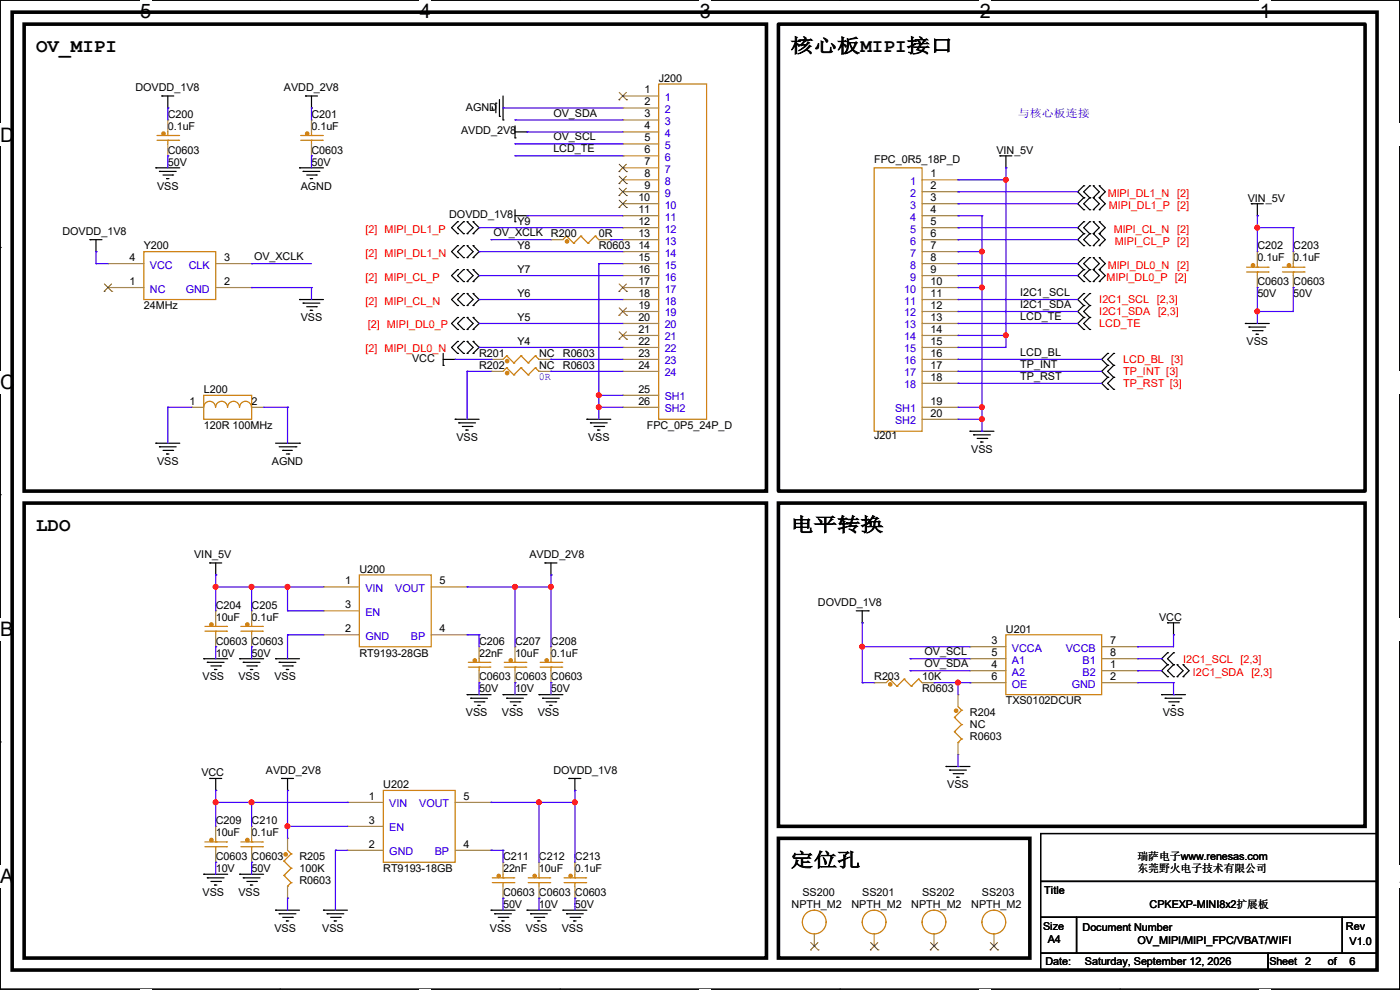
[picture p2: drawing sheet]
<svg xmlns="http://www.w3.org/2000/svg" width="297mm" height="210mm" viewBox="0 0 297 210" stroke-linecap="round" stroke-linejoin="round" font-family="sans-serif">
<path d="M0 0h297v209.8h-297z" fill="none" stroke="#000" stroke-width=".25"/>
<g fill="#fff">
<path d="M29.7 0h2.4v4.8h-2.4z"/>
<path d="M29.7 209.8h2.4v.2h-2.4z"/>
</g>
<path d="M59.4 0h.1M59.4 209.8h.1" fill="none" stroke="#000" stroke-width=".25"/>
<g fill="#fff">
<path d="M89.1 0h2.3v4.8h-2.3z"/>
<path d="M89.1 209.8h2.3v.2h-2.3z"/>
</g>
<path d="M118.8 0h.1M118.8 209.8h.1" fill="none" stroke="#000" stroke-width=".25"/>
<g fill="#fff">
<path d="M148.5 0h2.3v4.8h-2.3z"/>
<path d="M148.5 209.8h2.3v.2h-2.3z"/>
</g>
<path d="M178.2 0h.1M178.2 209.8h.1" fill="none" stroke="#000" stroke-width=".25"/>
<g fill="#fff">
<path d="M207.9 0h2.3v4.8h-2.3z"/>
<path d="M207.9 209.8h2.3v.2h-2.3z"/>
</g>
<path d="M237.6 0h.1M237.6 209.8h.1" fill="none" stroke="#000" stroke-width=".25"/>
<g fill="#fff">
<path d="M267.3 0h2.3v4.8h-2.3z"/>
<path d="M267.3 209.8h2.3v.2h-2.3z"/>
<path d="M0 26.2h3.1v4.8h-3.1z"/>
<path d="M297 26.2v4.8z"/>
<path d="M0 78.7h3.1v4.7h-3.1z"/>
<path d="M297 78.7v4.7z"/>
</g>
<path d="M0 52.5h.1M297 52.5h.1" fill="none" stroke="#000" stroke-width=".25"/>
<g fill="#fff">
<path d="M0 131.1h2.9v4.8h-2.9z"/>
<path d="M297 131.1v4.8z"/>
</g>
<path d="M0 104.9h.1M297 104.9h.1" fill="none" stroke="#000" stroke-width=".25"/>
<g fill="#fff">
<path d="M0 183.6h2.9v4.7h-2.9z"/>
<path d="M296.9 183.6h.1v4.7h-.1z"/>
</g>
<g fill="none" stroke="#000" stroke-width=".25">
<path d="M33.1 35.6h.1M33.1 35.6h5M33.8 36.4h.1M33.8 36.4h3.6M34.3 20.4h.1M34.3 20.4h2.6M34.6 37.1h2M35.3 37.9h.1M35.3 37.9h.6M35.6 22.9h.1M35.6 20.4v2.5M36.6 37.1h.1"/>
<path d="M63.5 35.6h.1M63.5 35.6h5.1M64.3 36.4h.1M64.3 36.4h3.6M64.8 20.4h.1M64.8 20.4h2.6M65.1 37.1h2M65.8 37.9h.1M65.8 37.9h.5M66.1 22.9h.1M66.1 20.4v2.5M67.1 37.1h.1"/>
<path d="M104.4 23.2h.1M104.4 22.6v.6M105.2 21.9h.1M105.2 21.9v2M106 24.7h.1M106 21.1v3.6M106.7 25.4h.1M106.7 20.4v5M109.3 29.3h.1M109.3 28h2.5M109.3 26.7v2.6M111.8 28h.1"/>
<path d="M212.1 33.1h.1M212.1 33.1h2.6M213.4 35.6h.1M213.4 33.1v2.5M229.9 39.4h.1M229.9 39.4l-1.3 1.3 1.3 1.3M231.2 39.4h.1M231.2 39.4l-1.3 1.3 1.3 1.3M231.9 39.4h.1M231.9 39.4l1.3 1.3-1.3 1.3M233.2 39.4h.1M233.2 39.4l1.3 1.3-1.3 1.3"/>
<path d="M19.1 50.8h.1M19.1 50.8h2.5M20.4 53.4h.1M20.4 50.8v2.6M97.1 52.1h.1M97.1 54.7h.1M97.1 47h.1M97.1 49.6h.1M97.1 57.2h.1M97.1 59.7h.1M97.1 52.1l-1.3 1.3 1.3 1.3M97.1 47l-1.3 1.3 1.3 1.3"/>
<path d="M97.1 57.2l-1.3 1.3 1.3 1.2M98.3 54.7h.1M98.3 52.1h.1M98.3 49.6h.1M98.3 47h.1M98.3 59.7h.1M98.3 57.2h.1M98.3 52.1l-1.2 1.3 1.2 1.3M98.3 47l-1.2 1.3 1.2 1.3M98.3 57.2l-1.2 1.3 1.2 1.2M99.1 54.7h.1M99.1 52.1h.1"/>
<path d="M99.1 49.6h.1M99.1 47h.1M99.1 59.7h.1M99.1 57.2h.1M99.1 52.1l1.3 1.3-1.3 1.3M99.1 47l1.3 1.3-1.3 1.3M99.1 57.2l1.3 1.3-1.3 1.2M100.4 52.1h.1M100.4 54.7h.1M100.4 47h.1M100.4 49.6h.1M100.4 57.2h.1"/>
<path d="M100.4 59.7h.1M100.4 52.1l1.2 1.3-1.2 1.3M100.4 47l1.2 1.3-1.2 1.3M100.4 57.2l1.2 1.3-1.2 1.2M109.3 47h.1M109.3 44.5v2.5M109.3 45.8h2.5M111.8 45.8h.1M229.9 42h.1M229.9 44.5h.1M229.9 47h.1M229.9 49.6h.1"/>
<path d="M229.9 52.1h.1M229.9 54.7h.1M229.9 57.2h.1M229.9 59.7h.1M229.9 42l-1.3 1.2 1.3 1.3M229.9 47l-1.3 1.3 1.3 1.3M229.9 49.6l-1.3 1.2 1.3 1.3M229.9 54.7l-1.3 1.2 1.3 1.3M229.9 57.2l-1.3 1.3 1.3 1.2M231.2 42h.1M231.2 44.5h.1M231.2 49.6h.1"/>
<path d="M231.2 47h.1M231.2 52.1h.1M231.2 57.2h.1M231.2 54.7h.1M231.2 59.7h.1M231.2 42l-1.3 1.2 1.3 1.3M231.2 47l-1.3 1.3 1.3 1.3M231.2 49.6l-1.3 1.2 1.3 1.3M231.2 54.7l-1.3 1.2 1.3 1.3M231.2 57.2l-1.3 1.3 1.3 1.2M231.9 42h.1M231.9 44.5h.1"/>
<path d="M231.9 49.6h.1M231.9 47h.1M231.9 52.1h.1M231.9 57.2h.1M231.9 54.7h.1M231.9 59.7h.1M231.9 42l1.3 1.2-1.3 1.3M231.9 47l1.3 1.3-1.3 1.3M231.9 49.6l1.3 1.2-1.3 1.3M231.9 54.7l1.3 1.2-1.3 1.3M231.9 57.2l1.3 1.3-1.3 1.2M233.2 42h.1"/>
<path d="M233.2 44.5h.1M233.2 47h.1M233.2 49.6h.1M233.2 52.1h.1M233.2 54.7h.1M233.2 57.2h.1M233.2 59.7h.1M233.2 42l1.3 1.2-1.3 1.3M233.2 47l1.3 1.3-1.3 1.3M233.2 49.6l1.3 1.2-1.3 1.3M233.2 54.7l1.3 1.2-1.3 1.3M233.2 57.2l1.3 1.3-1.3 1.2"/>
<path d="M265.5 43.2h.1M265.5 43.2h2.5M266.7 45.8h.1M266.7 43.2v2.6M63.5 63.5h.1M63.5 63.5h5.1M64.3 64.3h.1M64.3 64.3h3.6M65.1 65.1h2M65.8 65.8h.1M65.8 65.8h.5M67.1 65.1h.1"/>
<path d="M94 77.5h.1M94 76.2h2.6M94 75v2.5M96.6 76.2h.1M97.1 62.3h.1M97.1 64.8h.1M97.1 72.4h.1M97.1 75h.1M97.1 67.4h.1M97.1 69.9h.1M97.1 62.3l-1.3 1.2 1.3 1.3M97.1 72.4l-1.3 1.3 1.3 1.3"/>
<path d="M97.1 67.4l-1.3 1.2 1.3 1.3M98.3 64.8h.1M98.3 62.3h.1M98.3 75h.1M98.3 72.4h.1M98.3 69.9h.1M98.3 67.4h.1M98.3 62.3l-1.2 1.2 1.2 1.3M98.3 72.4l-1.2 1.3 1.2 1.3M98.3 67.4l-1.2 1.2 1.2 1.3M99.1 64.8h.1M99.1 62.3h.1"/>
<path d="M99.1 75h.1M99.1 72.4h.1M99.1 69.9h.1M99.1 67.4h.1M99.1 62.3l1.3 1.2-1.3 1.3M99.1 72.4l1.3 1.3-1.3 1.3M99.1 67.4l1.3 1.2-1.3 1.3M100.4 62.3h.1M100.4 64.8h.1M100.4 72.4h.1M100.4 75h.1M100.4 67.4h.1"/>
<path d="M100.4 69.9h.1M100.4 62.3l1.2 1.2-1.2 1.3M100.4 72.4l1.2 1.3-1.2 1.3M100.4 67.4l1.2 1.2-1.2 1.3M229.9 62.3h.1M229.9 64.8h.1M229.9 67.4h.1M229.9 69.9h.1M229.9 62.3l-1.3 1.2 1.3 1.3M229.9 64.8l-1.3 1.3 1.3 1.3M229.9 67.4l-1.3 1.2 1.3 1.3M231.2 64.8h.1"/>
<path d="M231.2 62.3h.1M231.2 67.4h.1M231.2 69.9h.1M231.2 62.3l-1.3 1.2 1.3 1.3M231.2 64.8l-1.3 1.3 1.3 1.3M231.2 67.4l-1.3 1.2 1.3 1.3M235 75h.1M235 77.5h.1M235 75l-1.3 1.2 1.3 1.3M235 77.5l-1.3 1.3 1.3 1.3M236.3 77.5h.1M236.3 75h.1"/>
<path d="M236.3 75l-1.3 1.2 1.3 1.3M236.3 77.5l-1.3 1.3 1.3 1.3M264.2 68.6h.1M264.2 68.6h5.1M265 69.4h.1M265 69.4h3.5M265.7 70.1h2.1M266.5 70.9h.1M266.5 70.9h.5M267.8 70.1h.1M33.1 94h.1M33.1 94h5"/>
<path d="M33.8 94.8h.1M33.8 94.8h3.6M34.6 95.5h2M35.3 96.3h.1M35.3 96.3h.6M36.6 95.5h.1M58.5 94h5M59.2 94.8h3.6M60 95.5h.1M60 95.5h2M60.7 96.3h.6M61.3 96.3h.1"/>
<path d="M62.8 94.8h.1M63.5 94h.1M96.6 88.9h.1M96.6 88.9h5M97.3 89.7h.1M97.3 89.7h3.6M98.1 90.5h2M98.8 91.2h.1M98.8 91.2h.6M100.1 90.5h.1M124.5 88.9h.1M124.5 88.9h5.1"/>
<path d="M125.3 89.7h.1M125.3 89.7h3.5M126 90.5h2.1M126.8 91.2h.1M126.8 91.2h.5M128.1 90.5h.1M205.8 91.5h.1M205.8 91.5h5.1M206.5 92.2h.1M206.5 92.2h3.6M207.3 93h2M208.1 93.8h.1"/>
<path d="M208.1 93.8h.5M209.3 93h.1M235 80.1h.1M235 82.6h.1M235 80.1l-1.3 1.2 1.3 1.3M236.3 80.1h.1M236.3 82.6h.1M236.3 80.1l-1.3 1.2 1.3 1.3M44.5 119.4h.1M44.5 119.4h2.5M45.8 119.4v2.6M115.6 119.4h.1"/>
<path d="M115.6 119.4h2.6M116.9 119.4v2.6M43.2 139.7h.1M43.2 139.7h5.1M45.8 122h.1M50.8 139.7h.1M50.8 139.7h5.1M58.5 139.7h.1M58.5 139.7h5M116.9 122h.1M181.7 129.6h2.5M182.9 132.1h.1"/>
<path d="M182.9 129.6v2.5M184.2 129.6h.1M247.7 132.1h.1M247.7 138.5h.1M247.7 132.1h2.5M247.7 138.5l-1.3 1.2 1.3 1.3M249 134.7h.1M249 138.5h.1M249 132.1v2.6M249 138.5l-1.3 1.2 1.3 1.3M0 157.4h.1M44 140.5h.1"/>
<path d="M44 140.5h3.5M44.7 141.3h2.1M45.5 142h.1M45.5 142h.5M46.8 141.3h.1M51.6 140.5h.1M51.6 140.5h3.6M52.4 141.3h2M53.1 142h.1M53.1 142h.5M54.4 141.3h.1M59.2 140.5h.1"/>
<path d="M59.2 140.5h3.6M60 141.3h2M60.7 142h.1M60.7 142h.6M62 141.3h.1M99.1 147.4h.1M99.1 147.4h5.1M99.9 148.1h.1M99.9 148.1h3.5M100.6 148.9h2.1M101.4 149.6h.1M101.4 149.6h.5"/>
<path d="M102.7 148.9h.1M106.7 147.4h.1M106.7 147.4h5.1M107.5 148.1h.1M107.5 148.1h3.5M108.2 148.9h2.1M109 149.6h.1M109 149.6h.5M110.3 148.9h.1M114.3 147.4h.1M114.3 147.4h5.1M115.1 148.1h.1"/>
<path d="M115.1 148.1h3.6M115.9 148.9h2M116.6 149.6h.1M116.6 149.6h.5M117.9 148.9h.1M246.4 147.4h.1M246.4 147.4h5.1M247.2 148.1h.1M247.2 148.1h3.5M247.7 141h.1M247.7 143.6h.1M247.7 141l-1.3 1.3 1.3 1.3"/>
<path d="M247.9 148.9h2.1M248.7 149.6h.1M248.7 149.6h.5M249 141h.1M249 143.6h.1M249 141l-1.3 1.3 1.3 1.3M249.7 143.6h.1M249.7 141h.1M249.7 141l1.3 1.3-1.3 1.3M250 148.9h.1M251 141h.1M251 143.6h.1"/>
<path d="M251 141l1.3 1.3-1.3 1.3M297 157.4h.1M44.5 165.1h.1M44.5 165.1h2.5M45.8 167.7h.1M45.8 165.1v2.6M59.7 165.1h.1M59.7 165.1h2.6M61 167.7h.1M61 165.1v2.6M120.7 165.1h.1M120.7 165.1h2.5"/>
<path d="M122 167.7h.1M122 165.1v2.6M200.7 162.6h.1M200.7 162.6h5.1M201.5 163.4h.1M201.5 163.4h3.5M202.2 164.1h2.1M203 164.9h.1M203 164.9h.5M204.3 164.1h.1M220.8 176.8h71.3v10.2h-71.3zM43.2 185.5h.1"/>
<path d="M43.2 185.5h5.1M44 186.2h.1M44 186.2h3.5M44.7 187h2.1M45.5 187.7h.1M45.5 187.7h.5M46.8 187h.1M50.8 185.5h.1M50.8 185.5h5.1M51.6 186.2h.1M51.6 186.2h3.6M52.4 187h2"/>
<path d="M53.1 187.7h.1M53.1 187.7h.5M54.4 187h.1M58.5 193.1h.1M58.5 193.1h5M59.2 193.8h.1M59.2 193.8h3.6M60 194.6h2M60.7 195.4h.1M60.7 195.4h.6M62 194.6h.1M68.6 193.1h.1"/>
<path d="M68.6 193.1h5.1M69.4 193.8h.1M69.4 193.8h3.5M70.1 194.6h2.1M70.9 195.4h.1M70.9 195.4h.5M72.2 194.6h.1M104.2 193.1h.1M104.2 193.1h5.1M104.9 193.8h.1M104.9 193.8h3.6M105.7 194.6h2"/>
<path d="M106.5 195.4h.1M106.5 195.4h.5M107.7 194.6h.1M111.8 193.1h.1M111.8 193.1h5.1M112.6 193.8h.1M112.6 193.8h3.5M113.3 194.6h2.1M114.1 195.4h.1M114.1 195.4h.5M115.4 194.6h.1M119.4 193.1h.1"/>
<path d="M119.4 193.1h5.1M120.2 193.8h.1M120.2 193.8h3.5M120.9 194.6h2.1M121.7 195.4h.1M121.7 195.4h.5M123 194.6h.1M220.8 187h71.3v7.6h-71.3zM220.8 194.6h7.6v7.6h-7.6zM228.4 194.6h56.4v7.6h-56.4zM284.8 194.6h7.3v7.6h-7.3zM220.8 202.2h48.2v3.6h-48.2z"/>
<path d="M269 202.2h23.1v3.6h-23.1z"/>
</g>
<path d="M2.6 2.6h289.5v203.2h-289.5zM5.1 5.1h157.5v99.1h-157.5zM165.1 5.1h124.5v99.1h-124.5zM5.1 106.7h157.5v96.5h-157.5zM165.1 106.7h124.5v68.6h-124.5zM165.1 177.8h53.4v25.4h-53.4z" fill="none" stroke="#000" stroke-width=".76"/>
<g fill="none" stroke="#cc8006" stroke-width=".25">
<path d="M139.7 17.8h10.2v71.1h-10.2zM33.3 29.8h4.6M33.3 28.7h4.6M35.6 29.8h.1M35.6 28.7h.1M35.6 28v.7M35.6 29.8v.7M37.9 29.8h.1M37.9 28.7h.1M63.8 29.8h4.6M63.8 28.7h4.6M66.1 29.8h.1"/>
<path d="M66.1 28.7h.1M66.1 28v.7M66.1 29.8v.7M68.4 29.8h.1M68.4 28.7h.1M185.5 35.6h10.1v55.9h-10.1zM30.5 53.4h15.3v10.1h-15.3zM120.2 50.1h.1M120.2 50.1l-.8 .7M120.2 50.1l1.5 1.5M121.7 51.6h.1M123.2 50.1h.1"/>
<path d="M123.2 50.1l-1.5 1.5M123.2 50.1l1.6 1.5M124.8 51.6h.1M126.3 50.1h.1M126.3 50.1l-1.5 1.5M126.3 50.1l.7 .7M127 50.8h.1M264.5 57.7h4.5M264.5 56.7h4.5M266.7 57.7h.1M266.7 56.7h.1M266.7 55.9v.8"/>
<path d="M266.7 57.7v.8M269 57.7h.1M269 56.7h.1M272.1 57.7h4.5M272.1 56.7h4.5M274.4 57.7h.1M274.4 56.7h.1M274.4 55.9v.8M274.4 57.7v.8M276.6 57.7h.1M276.6 56.7h.1M107.5 75.5h.1"/>
<path d="M107.5 78h.1M107.5 75.5l-.8 .7M107.5 75.5l1.5 1.5M107.5 78l-.8 .8M107.5 78l1.5 1.5M109 77h.1M109 79.5h.1M110.5 75.5h.1M110.5 78h.1M110.5 75.5l-1.5 1.5M110.5 75.5l1.6 1.5M110.5 78l-1.5 1.5"/>
<path d="M110.5 78l1.6 1.5M112.1 77h.1M112.1 79.5h.1M113.6 75.5h.1M113.6 78h.1M113.6 75.5l-1.5 1.5M113.6 75.5l.7 .7M113.6 78l-1.5 1.5M113.6 78l.7 .8M114.3 76.2h.1M114.3 78.8h.1M43.2 83.9h10.2v5h-10.2z"/>
<path d="M45.7 86.4a1.25 1.25 0 0 0-1.2-1.3 1.25 1.25 0 0 0-1.3 1.3M48.3 86.4a1.25 1.25 0 0 0-1.3-1.3 1.25 1.25 0 0 0-1.2 1.3M50.8 86.4a1.25 1.25 0 0 0-1.2-1.3 1.25 1.25 0 0 0-1.3 1.3M53.3 86.4a1.25 1.25 0 0 0-1.2-1.3 1.25 1.25 0 0 0-1.3 1.3M43.5 133.9h4.5M43.5 132.9h4.5M45.8 133.9h.1M45.8 132.9h.1M45.8 132.1v.8M45.8 133.9v.8M48 133.9h.1M48 132.9h.1"/>
<path d="M51.1 133.9h4.6M51.1 132.9h4.6M53.4 133.9h.1M53.4 132.9h.1M53.4 132.1v.8M53.4 133.9v.8M55.7 133.9h.1M55.7 132.9h.1M76.2 122h15.3v15.2h-15.3zM101.6 139.7v.8M109.3 139.7v.8M116.9 139.7v.8"/>
<path d="M213.4 134.7h20.3v12.7h-20.3zM99.4 141.5h4.5M99.4 140.5h4.5M101.6 141.5h.1M101.6 140.5h.1M101.6 141.5v.8M103.9 141.5h.1M103.9 140.5h.1M107 141.5h4.5M107 140.5h4.5M109.3 141.5h.1M109.3 140.5h.1"/>
<path d="M109.3 141.5v.8M111.5 141.5h.1M111.5 140.5h.1M114.6 141.5h4.6M114.6 140.5h4.6M116.9 141.5h.1M116.9 140.5h.1M116.9 141.5v.8M119.2 141.5h.1M119.2 140.5h.1M188.8 144.1h.1M188.8 144.1l-.8 .7"/>
<path d="M188.8 144.1l1.5 1.5M190.3 145.6h.1M191.8 144.1h.1M191.8 144.1l-1.5 1.5M191.8 144.1l1.5 1.5M193.3 145.6h.1M194.9 144.1h.1M194.9 144.1l-1.6 1.5M194.9 144.1l.7 .7M195.6 144.8h.1M202.5 152.2h.1M202.5 155.2h.1"/>
<path d="M202.5 152.2l1.5 1.5M202.5 155.2l1.5 1.6M203.2 157.5h.1M203.2 149.9l.8 .8M204 150.7h.1M204 153.7h.1M204 156.8h.1M204 150.7l-1.5 1.5M204 153.7l-1.5 1.5M204 156.8l-.8 .7M43.5 179.6h4.5M43.5 178.6h4.5"/>
<path d="M45.8 179.6h.1M45.8 178.6h.1M45.8 177.8v.8M45.8 179.6v.8M48 179.6h.1M48 178.6h.1M51.1 179.6h4.6M51.1 178.6h4.6M53.4 179.6h.1M53.4 178.6h.1M53.4 177.8v.8M53.4 179.6v.8"/>
<path d="M55.7 179.6h.1M55.7 178.6h.1M81.3 167.7h15.3v15.2h-15.3zM60.2 182.7h.1M60.2 185.7h.1M60.2 182.7l1.6 1.5M60.2 185.7l1.6 1.5M61 188h.1M61 180.4l.8 .7M61.8 181.1h.1M61.8 184.2h.1M61.8 187.2h.1"/>
<path d="M61.8 181.1l-1.6 1.6M61.8 184.2l-1.6 1.5M61.8 187.2l-.8 .8M104.4 187.2h4.6M104.4 186.2h4.6M106.7 187.2h.1M106.7 186.2h.1M106.7 185.5v.7M106.7 187.2v.8M109 187.2h.1M109 186.2h.1M112.1 187.2h4.5"/>
<path d="M112.1 186.2h4.5M114.3 187.2h.1M114.3 186.2h.1M114.3 185.5v.7M114.3 187.2v.8M116.6 187.2h.1M116.6 186.2h.1M119.7 187.2h4.5M119.7 186.2h4.5M122 187.2h.1M122 186.2h.1M122 185.5v.7"/>
<path d="M122 187.2v.8M124.2 187.2h.1M124.2 186.2h.1"/>
<circle cx="172.7" cy="195.6" r="2.52"/>
<circle cx="185.4" cy="195.6" r="2.52"/>
<circle cx="198.1" cy="195.6" r="2.52"/>
<circle cx="210.8" cy="195.6" r="2.52"/>
</g>
<g fill="#cc8006" stroke="#cc8006" stroke-width=".25">
<circle cx="65.2" cy="28.3" r=".36"/>
<circle cx="44.9" cy="132.5" r=".36"/>
<circle cx="273.5" cy="56.3" r=".36"/>
<circle cx="121.1" cy="185.8" r=".36"/>
<circle cx="52.5" cy="132.5" r=".36"/>
<circle cx="34.7" cy="28.3" r=".36"/>
<circle cx="120.3" cy="51.2" r=".36"/>
<circle cx="44.9" cy="178.2" r=".36"/>
<circle cx="100.7" cy="140.1" r=".36"/>
<circle cx="52.5" cy="178.2" r=".36"/>
<circle cx="108.4" cy="140.1" r=".36"/>
<circle cx="188.9" cy="145.2" r=".36"/>
<circle cx="202.8" cy="150.8" r=".36"/>
<circle cx="116" cy="140.1" r=".36"/>
<circle cx="107.6" cy="76.6" r=".36"/>
<circle cx="60.6" cy="181.3" r=".36"/>
<circle cx="105.8" cy="185.8" r=".36"/>
<circle cx="107.6" cy="79.1" r=".36"/>
<circle cx="265.8" cy="56.3" r=".36"/>
<circle cx="113.4" cy="185.8" r=".36"/>
</g>
<g fill="none" stroke="#a84" stroke-width=".25">
<path d="M35.6 25.4h.1M35.6 33.1h.1M35.6 25.4v2.6M35.6 30.5v2.6M66.1 25.4h.1M66.1 33.1h.1M66.1 25.4v2.6M66.1 30.5v2.6M132.1 20.4h.1M132.1 22.9h.1M132.1 25.4h.1M132.1 28h.1"/>
<path d="M132.1 30.5h.1M132.1 33.1h.1M132.1 35.6h.1M132.1 38.1h.1M132.1 38.1h7.6M132.1 20.4h7.6M132.1 22.9h7.6M132.1 25.4h7.6M132.1 28h7.6M132.1 30.5h7.6M132.1 33.1h7.6M132.1 35.6h7.6"/>
<path d="M195.6 38.1h7.6M203.2 38.1h.1M22.9 55.9h.1M22.9 55.9h7.6M45.8 55.9h7.6M53.4 55.9h.1M116.9 50.8h.1M116.9 50.8h2.5M127 50.8h2.6M129.6 50.8h.1M132.1 40.7h.1M132.1 43.2h.1"/>
<path d="M132.1 45.8h.1M132.1 48.3h.1M132.1 50.8h.1M132.1 53.4h.1M132.1 55.9h.1M132.1 58.5h.1M132.1 40.7h7.6M132.1 43.2h7.6M132.1 45.8h7.6M132.1 48.3h7.6M132.1 50.8h7.6M132.1 53.4h7.6"/>
<path d="M132.1 55.9h7.6M132.1 58.5h7.6M195.6 40.7h7.6M195.6 43.2h7.6M195.6 45.8h7.6M195.6 48.3h7.6M195.6 50.8h7.6M195.6 53.4h7.6M195.6 55.9h7.6M195.6 58.5h7.6M203.2 40.7h.1M203.2 43.2h.1"/>
<path d="M203.2 45.8h.1M203.2 48.3h.1M203.2 50.8h.1M203.2 53.4h.1M203.2 55.9h.1M203.2 58.5h.1M266.7 53.4h.1M266.7 53.4v2.5M266.7 58.5v2.5M274.4 53.4h.1M274.4 53.4v2.5M274.4 58.5v2.5"/>
<path d="M22.9 61h.1M22.9 61h7.6M45.8 61h7.6M53.4 61h.1M104.2 76.2h.1M104.2 78.8h.1M104.2 76.2h2.5M104.2 78.8h2.5M114.3 76.2h2.6M114.3 78.8h2.6M116.9 76.2h.1M116.9 78.8h.1"/>
<path d="M132.1 61h.1M132.1 63.5h.1M132.1 66.1h.1M132.1 68.6h.1M132.1 71.2h.1M132.1 73.7h.1M132.1 76.2h.1M132.1 78.8h.1M132.1 61h7.6M132.1 63.5h7.6M132.1 66.1h7.6M132.1 68.6h7.6"/>
<path d="M132.1 71.2h7.6M132.1 73.7h7.6M132.1 76.2h7.6M132.1 78.8h7.6M195.6 61h7.6M195.6 63.5h7.6M195.6 66.1h7.6M195.6 68.6h7.6M195.6 71.2h7.6M195.6 73.7h7.6M195.6 76.2h7.6M195.6 78.8h7.6"/>
<path d="M203.2 61h.1M203.2 63.5h.1M203.2 66.1h.1M203.2 68.6h.1M203.2 71.2h.1M203.2 73.7h.1M203.2 76.2h.1M203.2 78.8h.1M266.7 61h.1M274.4 61h.1M40.7 86.4h.1M40.7 86.4h2.5"/>
<path d="M53.4 86.4h2.5M55.9 86.4h.1M132.1 83.9h.1M132.1 86.4h.1M132.1 86.4h7.6M132.1 83.9h7.6M195.6 81.3h7.6M195.6 86.4h7.6M195.6 88.9h7.6M203.2 81.3h.1M203.2 86.4h.1M203.2 88.9h.1"/>
<path d="M45.8 129.6h.1M45.8 137.2h.1M45.8 129.6v2.5M45.8 134.7v2.5M53.4 129.6h.1M53.4 137.2h.1M53.4 129.6v2.5M53.4 134.7v2.5M68.6 124.5h.1M68.6 134.7h.1M68.6 129.6h.1M68.6 124.5h7.6"/>
<path d="M68.6 134.7h7.6M68.6 129.6h7.6M91.5 124.5h7.6M91.5 134.7h7.6M99.1 124.5h.1M99.1 134.7h.1M101.6 137.2h.1M101.6 137.2v2.5M109.3 137.2h.1M109.3 137.2v2.5M116.9 137.2h.1M116.9 137.2v2.5"/>
<path d="M205.8 137.2h.1M205.8 139.7h.1M205.8 137.2h7.6M205.8 139.7h7.6M233.7 137.2h7.6M233.7 139.7h7.6M241.3 137.2h.1M241.3 139.7h.1M101.6 144.8h.1M101.6 142.3v2.5M109.3 144.8h.1M109.3 142.3v2.5"/>
<path d="M116.9 144.8h.1M116.9 142.3v2.5M185.5 144.8h.1M185.5 144.8h2.5M195.6 144.8h2.6M198.2 144.8h.1M203.2 147.4h.1M203.2 147.4v2.5M203.2 157.5v2.6M205.8 142.3h.1M205.8 144.8h.1M205.8 142.3h7.6"/>
<path d="M205.8 144.8h7.6M233.7 142.3h7.6M233.7 144.8h7.6M241.3 142.3h.1M241.3 144.8h.1M45.8 175.3h.1M45.8 175.3v2.5M53.4 175.3h.1M53.4 175.3v2.5M61 177.8h.1M61 177.8v2.6M73.7 170.2h.1"/>
<path d="M73.7 175.3h.1M73.7 170.2h7.6M73.7 175.3h7.6M96.6 170.2h7.6M104.2 170.2h.1M203.2 160.1h.1M45.8 182.9h.1M45.8 180.4v2.5M53.4 182.9h.1M53.4 180.4v2.5M61 190.5h.1M61 188v2.5"/>
<path d="M73.7 180.4h.1M73.7 180.4h7.6M96.6 180.4h7.6M104.2 180.4h.1M106.7 182.9h.1M106.7 190.5h.1M106.7 182.9v2.6M106.7 188v2.5M114.3 182.9h.1M114.3 190.5h.1M114.3 182.9v2.6M114.3 188v2.5"/>
<path d="M122 182.9h.1M122 190.5h.1M122 182.9v2.6M122 188v2.5M172.8 198.2v2.5M185.5 198.2v2.5M198.2 198.2v2.5M210.9 198.2v2.5M172.8 200.7h.1M185.5 200.7h.1M198.2 200.7h.1M210.9 200.7h.1"/>
</g>
<g fill="none" stroke="#804000" stroke-width=".21">
<path d="M131.4 19.6l1.5 1.6M132.9 19.6l-1.6 1.6M131.3 21.2h.1M131.3 36.4h.1M131.3 38.9h.1M131.4 34.8l1.5 1.6M131.4 37.4l1.5 1.5M131.4 39.9l1.5 1.6M132.9 34.8l-1.6 1.6M132.9 37.4l-1.6 1.5M132.9 39.9l-1.6 1.6M132.9 21.2h.1"/>
<path d="M132.9 36.4h.1M132.9 38.9h.1M131.3 41.5h.1M131.3 44h.1M131.4 42.5l1.5 1.5M132.9 42.5l-1.6 1.5M132.9 41.5h.1M132.9 44h.1M22.1 61.8h.1M22.1 60.2l1.6 1.6M23.7 60.2l-1.6 1.6M23.7 61.8h.1"/>
<path d="M131.3 61.8h.1M131.3 66.9h.1M131.3 72h.1M131.4 60.2l1.5 1.6M131.4 65.3l1.5 1.6M131.4 70.4l1.5 1.6M132.9 60.2l-1.6 1.6M132.9 65.3l-1.6 1.6M132.9 70.4l-1.6 1.6M132.9 61.8h.1M132.9 66.9h.1M132.9 72h.1"/>
<path d="M172 199.9l1.6 1.6M173.5 199.9l-1.5 1.6M184.7 199.9l1.6 1.6M186.2 199.9l-1.5 1.6M197.4 199.9l1.6 1.6M198.9 199.9l-1.5 1.6M210.1 199.9l1.6 1.6M211.6 199.9l-1.5 1.6M172 201.5h.1M173.6 201.5h.1M184.7 201.5h.1M186.3 201.5h.1"/>
<path d="M197.4 201.5h.1M199 201.5h.1M210.1 201.5h.1M211.7 201.5h.1"/>
</g>
<g fill="none" stroke="#4200ff" stroke-width=".25">
<path d="M35.6 22.9h.1M35.6 33.1h.1M35.6 22.9v2.5M35.6 33.1v2.5M66.1 22.9h.1M66.1 33.1h.1M66.1 22.9v2.5M66.1 33.1v2.5M106.7 22.9h.1M106.7 22.9h25.4M109.3 30.5h.1M109.3 25.4h.1"/>
<path d="M109.3 33.1h.1M109.3 30.5h22.8M109.3 25.4h22.8M109.3 33.1h22.8M111.8 28h.1M111.8 28h20.3M203.2 38.1h.1M203.2 38.1h10.2M213.4 35.6h.1M213.4 38.1h.1M213.4 35.6v38.1h-10.2M20.4 55.9h.1"/>
<path d="M20.4 53.4h.1M20.4 55.9h2.5M20.4 53.4v2.5M53.4 55.9h.1M53.4 55.9h12.7M101.6 58.5h.1M101.6 53.4h.1M101.6 48.3h.1M101.6 58.5h30.5M101.6 53.4h30.5M101.6 48.3h30.5M104.2 50.8h.1"/>
<path d="M104.2 50.8h12.7M111.8 45.8h.1M111.8 45.8h20.3M127 55.9h.1M127 55.9v33M127 55.9h5.1M129.6 50.8h.1M129.6 50.8h2.5M203.2 40.7h.1M203.2 43.2h.1M203.2 45.8h.1M203.2 48.3h.1"/>
<path d="M203.2 50.8h.1M203.2 53.4h.1M203.2 55.9h.1M203.2 58.5h.1M203.2 50.8h25.4M203.2 58.5h25.4M203.2 53.4h5.1M203.2 48.3h25.4M203.2 55.9h25.4M203.2 45.8h5.1M203.2 40.7h25.4M203.2 43.2h25.4"/>
<path d="M208.3 45.8h.1M208.3 53.4h.1M208.3 45.8v45.7M266.7 45.8h.1M266.7 48.3h.1M266.7 48.3h7.7M266.7 45.8v7.6M274.4 48.3h.1M274.4 48.3v5.1M53.4 61h.1M53.4 61h12.7M66.1 61h.1"/>
<path d="M66.1 61v2.5M96.6 76.2h7.6M99.1 78.8h.1M99.1 78.8h5.1M99.1 78.8v10.1M101.6 73.7h.1M101.6 68.6h.1M101.6 63.5h.1M101.6 73.7h30.5M101.6 68.6h30.5M101.6 63.5h30.5M104.2 76.2h.1"/>
<path d="M116.9 76.2h.1M116.9 78.8h.1M116.9 76.2h15.2M116.9 78.8h15.2M203.2 61h.1M203.2 63.5h.1M203.2 66.1h.1M203.2 68.6h.1M203.2 71.2h.1M203.2 73.7h.1M203.2 76.2h.1M203.2 78.8h.1"/>
<path d="M203.2 68.6h25.4M203.2 63.5h25.4M203.2 76.2h30.5M203.2 61h5.1M203.2 78.8h30.5M203.2 66.1h25.4M203.2 71.2h10.2M213.4 71.2h.1M266.7 61h.1M266.7 66.1h.1M266.7 61v7.6M274.4 61h.1"/>
<path d="M274.4 61v5.1h-7.7M35.6 86.4h.1M35.6 86.4v7.6M35.6 86.4h5.1M55.9 86.4h5.1M61 86.4h.1M61 86.4v7.6M127 86.4h.1M127 83.9h.1M127 83.9h5.1M127 86.4h5.1M203.2 81.3h.1"/>
<path d="M203.2 86.4h5.1M203.2 81.3h30.5M203.2 88.9h5.1M208.3 86.4h.1M208.3 88.9h.1M208.3 91.5h.1M45.8 122h.1M45.8 124.5h.1M45.8 137.2h.1M45.8 122v7.6M45.8 137.2v2.5M45.8 124.5h22.8"/>
<path d="M53.4 124.5h.1M53.4 137.2h.1M53.4 124.5v5.1M53.4 137.2v2.5M61 124.5h.1M61 129.6h.1M61 134.7h.1M61 124.5v5.1M61 134.7v5M61 129.6h7.6M61 134.7h7.6M99.1 124.5h.1"/>
<path d="M99.1 134.7h.1M99.1 124.5h17.8M99.1 134.7h2.5M101.6 134.7h.1M101.6 134.7v2.5M109.3 124.5h.1M109.3 124.5v12.7M116.9 122h.1M116.9 124.5h.1M116.9 122v15.2M182.9 132.1h.1M182.9 137.2h.1"/>
<path d="M182.9 137.2h22.9M182.9 132.1v12.7M193.1 139.7h.1M193.1 139.7h12.7M241.3 137.2h.1M241.3 139.7h5.1M246.4 139.7h.1M249 134.7h.1M249 134.7v2.5h-7.7M101.6 144.8h.1M101.6 144.8v2.6M109.3 144.8h.1"/>
<path d="M109.3 144.8v2.6M116.9 144.8h.1M116.9 144.8v2.6M182.9 144.8h.1M182.9 144.8h2.6M193.1 142.3h.1M193.1 142.3h12.7M198.2 144.8h7.6M203.2 144.8h.1M203.2 144.8v2.6M205.8 144.8h.1M241.3 142.3h.1"/>
<path d="M241.3 144.8h7.7M241.3 142.3h5.1M249 144.8h.1M249 147.4h.1M249 144.8v2.6M45.8 167.7h.1M45.8 170.2h.1M45.8 167.7v7.6M45.8 170.2h27.9M53.4 170.2h.1M53.4 170.2v5.1M61 175.3h.1"/>
<path d="M61 167.7h.1M61 167.7v10.1M61 175.3h12.7M73.7 170.2h.1M104.2 170.2h.1M104.2 170.2h17.8M114.3 170.2h.1M114.3 170.2v12.7M122 167.7h.1M122 170.2h.1M122 167.7v15.2M203.2 162.6h.1"/>
<path d="M203.2 160.1v2.5M45.8 182.9h.1M45.8 182.9v2.6M53.4 182.9h.1M53.4 182.9v2.6M61 190.5h.1M61 190.5v2.6M71.2 180.4h.1M71.2 180.4h2.5M71.2 180.4v12.7M104.2 180.4h.1M104.2 180.4h2.5"/>
<path d="M106.7 180.4h.1M106.7 190.5h.1M106.7 180.4v2.5M106.7 190.5v2.6M114.3 190.5h.1M114.3 190.5v2.6M122 190.5h.1M122 190.5v2.6"/>
</g>
<g fill="#f00" stroke="#f00" stroke-width=".25">
<circle cx="127" cy="86.4" r=".49"/>
<circle cx="127" cy="83.8" r=".49"/>
<circle cx="213.4" cy="71.1" r=".49"/>
<circle cx="213.4" cy="38.1" r=".49"/>
<circle cx="208.3" cy="53.4" r=".49"/>
<circle cx="266.7" cy="48.3" r=".49"/>
<circle cx="208.3" cy="61" r=".49"/>
<circle cx="208.3" cy="86.4" r=".49"/>
<circle cx="266.7" cy="66.1" r=".49"/>
<circle cx="45.7" cy="124.5" r=".49"/>
<circle cx="53.4" cy="124.5" r=".49"/>
<circle cx="61" cy="124.5" r=".49"/>
<circle cx="109.2" cy="124.5" r=".49"/>
<circle cx="116.9" cy="124.5" r=".49"/>
<circle cx="53.4" cy="170.2" r=".49"/>
<circle cx="45.7" cy="170.2" r=".49"/>
<circle cx="114.3" cy="170.2" r=".49"/>
<circle cx="121.9" cy="170.2" r=".49"/>
<circle cx="61" cy="175.3" r=".49"/>
<circle cx="182.9" cy="137.2" r=".49"/>
<circle cx="203.2" cy="144.8" r=".49"/>
<circle cx="208.3" cy="88.9" r=".49"/>
</g>
<g font-size="4.2">
<text x="29.7" y="3.9">5</text>
<text x="89.1" y="3.9">4</text>
<text x="148.5" y="3.9">3</text>
<text x="207.9" y="3.9">2</text>
<text x="267.3" y="3.9">1</text>
<text x="0" y="30.1">D</text>
<text x="0" y="82.5">C</text>
<text x="0" y="135">B</text>
<text x="0" y="187.4">A</text>
<text x="297" y="187.4">A</text>
</g>
<g font-size="4.1">
<text x="7.7" y="11.1">OV_MIPI</text>
<text x="167.7" y="11.1">核心板MIPI接口</text>
<text x="7.7" y="112.7">LDO</text>
<text x="167.7" y="112.7">电平转换</text>
<text x="167.7" y="183.8">定位孔</text>
</g>
<g font-size="2.3">
<text x="139.7" y="17.4">J200</text>
<text x="28.7" y="19.4">DOVDD_1V8</text>
<text x="60.2" y="19.4">AVDD_2V8</text>
<text x="98.8" y="23.5">AGND</text>
<text x="136.7" y="19.8">1</text>
<text x="136.7" y="22.4">2</text>
<text x="35.6" y="25">C200</text>
<text x="35.6" y="27.5">0.1uF</text>
<text x="66.1" y="25">C201</text>
<text x="66.1" y="27.5">0.1uF</text>
<text x="97.8" y="28.5">AVDD_2V8</text>
<text x="117.4" y="29.8">OV_SCL</text>
<text x="117.4" y="24.7">OV_SDA</text>
<text x="136.7" y="24.9">3</text>
<text x="136.7" y="27.4">4</text>
<text x="136.7" y="30">5</text>
<text x="35.6" y="32.6">C0603</text>
<text x="35.6" y="35.1">50V</text>
<text x="66.1" y="32.6">C0603</text>
<text x="66.1" y="35.1">50V</text>
<text x="117.4" y="32.3">LCD_TE</text>
<text x="136.7" y="32.5">6</text>
<text x="136.7" y="35.1">7</text>
<text x="185.5" y="34.6">FPC_0R5_18P_D</text>
<text x="211.4" y="32.6">VIN_5V</text>
<text x="33.3" y="40.2">VSS</text>
<text x="63.8" y="40.2">AGND</text>
<text x="136.7" y="37.6">8</text>
<text x="136.7" y="40.1">9</text>
<text x="197.4" y="37.6">1</text>
<text x="197.4" y="40.1">2</text>
<text x="95.3" y="46.3">DOVDD_1V8</text>
<text x="109.8" y="47.8">Y9</text>
<text x="135.4" y="42.7">10</text>
<text x="135.4" y="45.2">11</text>
<text x="135.4" y="47.8">12</text>
<text x="197.4" y="42.7">3</text>
<text x="197.4" y="45.2">4</text>
<text x="197.4" y="47.8">5</text>
<text x="264.7" y="42.8">VIN_5V</text>
<text x="13.3" y="49.9">DOVDD_1V8</text>
<text x="30.5" y="52.9">Y200</text>
<text x="104.7" y="50.1">OV_XCLK</text>
<text x="109.8" y="52.9">Y8</text>
<text x="116.9" y="50.4">R200</text>
<text x="127" y="50.4">0R</text>
<text x="127" y="52.9">R0603</text>
<text x="135.4" y="50.3">13</text>
<text x="135.4" y="52.8">14</text>
<text x="197.4" y="50.3">6</text>
<text x="197.4" y="52.8">7</text>
<text x="266.7" y="52.9">C202</text>
<text x="274.4" y="52.9">C203</text>
<text x="27.5" y="55.4">4</text>
<text x="47.5" y="55.4">3</text>
<text x="53.9" y="55.2">OV_XCLK</text>
<text x="109.8" y="58">Y7</text>
<text x="135.4" y="55.4">15</text>
<text x="135.4" y="57.9">16</text>
<text x="197.4" y="55.4">8</text>
<text x="197.4" y="57.9">9</text>
<text x="266.7" y="55.5">0.1uF</text>
<text x="274.4" y="55.5">0.1uF</text>
<text x="27.5" y="60.5">1</text>
<text x="30.5" y="65.6">24MHz</text>
<text x="47.5" y="60.5">2</text>
<text x="109.8" y="63">Y6</text>
<text x="135.4" y="60.5">17</text>
<text x="135.4" y="63">18</text>
<text x="135.4" y="65.5">19</text>
<text x="197.4" y="60.5">10</text>
<text x="197.4" y="63">11</text>
<text x="197.4" y="65.5">12</text>
<text x="216.5" y="62.8">I2C1_SCL</text>
<text x="216.5" y="65.4">I2C1_SDA</text>
<text x="266.7" y="60.5">C0603</text>
<text x="266.7" y="63.1">50V</text>
<text x="274.4" y="60.5">C0603</text>
<text x="274.4" y="63.1">50V</text>
<text x="63.8" y="68.2">VSS</text>
<text x="109.8" y="68.1">Y5</text>
<text x="135.4" y="68.1">20</text>
<text x="135.4" y="70.6">21</text>
<text x="197.4" y="68.1">13</text>
<text x="197.4" y="70.6">14</text>
<text x="216.5" y="67.9">LCD_TE</text>
<text x="87.4" y="76.8">VCC</text>
<text x="101.6" y="75.8">R201</text>
<text x="109.8" y="73.2">Y4</text>
<text x="114.3" y="75.8">NC</text>
<text x="119.4" y="75.8">R0603</text>
<text x="135.4" y="73.2">22</text>
<text x="135.4" y="75.7">23</text>
<text x="197.4" y="73.2">15</text>
<text x="197.4" y="75.7">16</text>
<text x="216.5" y="75.5">LCD_BL</text>
<text x="264.5" y="73.2">VSS</text>
<text x="43.2" y="83.4">L200</text>
<text x="101.6" y="78.3">R202</text>
<text x="114.3" y="78.3">NC</text>
<text x="119.4" y="78.3">R0603</text>
<text x="135.4" y="78.2">24</text>
<text x="135.4" y="83.3">25</text>
<text x="197.4" y="78.2">17</text>
<text x="197.4" y="80.8">18</text>
<text x="216.5" y="78.1">TP_INT</text>
<text x="216.5" y="80.6">TP_RST</text>
<text x="40.2" y="85.9">1</text>
<text x="53.4" y="85.9">2</text>
<text x="135.4" y="85.9">26</text>
<text x="197.4" y="85.9">19</text>
<text x="197.4" y="88.4">20</text>
<text x="43.2" y="91">120R 100MHz</text>
<text x="96.8" y="93.6">VSS</text>
<text x="124.8" y="93.6">VSS</text>
<text x="137.2" y="91">FPC_0P5_24P_D</text>
<text x="185.5" y="93">J201</text>
<text x="33.3" y="98.6">VSS</text>
<text x="57.7" y="98.6">AGND</text>
<text x="206" y="96.1">VSS</text>
<text x="41.2" y="118.4">VIN_5V</text>
<text x="112.3" y="118.4">AVDD_2V8</text>
<text x="73.2" y="124">1</text>
<text x="76.2" y="121.5">U200</text>
<text x="93.3" y="124">5</text>
<text x="45.8" y="129.1">C204</text>
<text x="45.8" y="131.7">10uF</text>
<text x="53.4" y="129.1">C205</text>
<text x="53.4" y="131.7">0.1uF</text>
<text x="73.2" y="129">3</text>
<text x="173.5" y="128.6">DOVDD_1V8</text>
<text x="245.9" y="131.7">VCC</text>
<text x="45.8" y="136.7">C0603</text>
<text x="53.4" y="136.7">C0603</text>
<text x="73.2" y="134.1">2</text>
<text x="93.3" y="134.1">4</text>
<text x="101.6" y="136.7">C206</text>
<text x="109.3" y="136.7">C207</text>
<text x="116.9" y="136.7">C208</text>
<text x="210.4" y="136.7">3</text>
<text x="213.4" y="134.2">U201</text>
<text x="235.5" y="136.7">7</text>
<text x="45.8" y="139.3">10V</text>
<text x="53.4" y="139.3">50V</text>
<text x="76.2" y="139.3">RT9193-28GB</text>
<text x="101.6" y="139.3">22nF</text>
<text x="109.3" y="139.3">10uF</text>
<text x="116.9" y="139.3">0.1uF</text>
<text x="196.1" y="139">OV_SCL</text>
<text x="196.1" y="141.6">OV_SDA</text>
<text x="210.4" y="141.7">4</text>
<text x="210.4" y="139.2">5</text>
<text x="235.5" y="141.7">1</text>
<text x="235.5" y="139.2">8</text>
<text x="43" y="144.4">VSS</text>
<text x="50.6" y="144.4">VSS</text>
<text x="58.2" y="144.4">VSS</text>
<text x="101.6" y="144.4">C0603</text>
<text x="101.6" y="146.9">50V</text>
<text x="109.3" y="144.4">C0603</text>
<text x="109.3" y="146.9">10V</text>
<text x="116.9" y="144.4">C0603</text>
<text x="116.9" y="146.9">50V</text>
<text x="185.5" y="144.4">R203</text>
<text x="195.6" y="144.4">10K</text>
<text x="195.6" y="146.9">R0603</text>
<text x="210.4" y="144.3">6</text>
<text x="213.4" y="149.4">TXS0102DCUR</text>
<text x="235.5" y="144.3">2</text>
<text x="98.8" y="152">VSS</text>
<text x="106.5" y="152">VSS</text>
<text x="114.1" y="152">VSS</text>
<text x="205.8" y="152">R204</text>
<text x="205.8" y="154.5">NC</text>
<text x="246.7" y="152">VSS</text>
<text x="205.8" y="157.1">R0603</text>
<text x="42.7" y="164.7">VCC</text>
<text x="56.4" y="164.2">AVDD_2V8</text>
<text x="81.3" y="167.2">U202</text>
<text x="117.4" y="164.2">DOVDD_1V8</text>
<text x="201" y="167.2">VSS</text>
<text x="78.3" y="169.7">1</text>
<text x="98.3" y="169.7">5</text>
<text x="45.8" y="174.8">C209</text>
<text x="45.8" y="177.4">10uF</text>
<text x="53.4" y="174.8">C210</text>
<text x="53.4" y="177.4">0.1uF</text>
<text x="78.3" y="179.8">2</text>
<text x="78.3" y="174.8">3</text>
<text x="98.3" y="179.8">4</text>
<text x="45.8" y="182.5">C0603</text>
<text x="45.8" y="185">10V</text>
<text x="53.4" y="182.5">C0603</text>
<text x="53.4" y="185">50V</text>
<text x="63.5" y="182.5">R205</text>
<text x="63.5" y="185">100K</text>
<text x="81.3" y="185">RT9193-18GB</text>
<text x="106.7" y="182.5">C211</text>
<text x="106.7" y="185">22nF</text>
<text x="114.3" y="182.5">C212</text>
<text x="114.3" y="185">10uF</text>
<text x="122" y="182.5">C213</text>
<text x="122" y="185">0.1uF</text>
<text x="241.3" y="185">东莞野火电子技术有限公司</text>
<text x="241.3" y="182.5">瑞萨电子www.renesas.com</text>
<text x="43" y="190.1">VSS</text>
<text x="50.6" y="190.1">VSS</text>
<text x="63.5" y="187.5">R0603</text>
<text x="106.7" y="190.1">C0603</text>
<text x="114.3" y="190.1">C0603</text>
<text x="122" y="190.1">C0603</text>
<text x="170.2" y="190.1">SS200</text>
<text x="182.9" y="190.1">SS201</text>
<text x="195.6" y="190.1">SS202</text>
<text x="208.3" y="190.1">SS203</text>
<text x="221.5" y="189.6">Title</text>
<text x="58.2" y="197.7">VSS</text>
<text x="68.4" y="197.7">VSS</text>
<text x="103.9" y="197.7">VSS</text>
<text x="106.7" y="192.6">50V</text>
<text x="111.5" y="197.7">VSS</text>
<text x="114.3" y="192.6">10V</text>
<text x="119.2" y="197.7">VSS</text>
<text x="122" y="192.6">50V</text>
<text x="167.9" y="192.6">NPTH_M2</text>
<text x="180.6" y="192.6">NPTH_M2</text>
<text x="193.3" y="192.6">NPTH_M2</text>
<text x="206" y="192.6">NPTH_M2</text>
<text x="221.3" y="197.2">Size</text>
<text x="229.7" y="197.4">Document Number</text>
<text x="243.9" y="192.6">CPKEXP-MINI8x2扩展板</text>
<text x="285.5" y="197.2">Rev</text>
<text x="222.3" y="200">A4</text>
<text x="241.3" y="200.2">OV_MIPI/MIPI_FPC/VBAT/WIFI</text>
<text x="286.3" y="200.5">V1.0</text>
<text x="221.8" y="204.8">Date:</text>
<text x="230.2" y="204.8">Saturday, September 12, 2026</text>
<text x="269.3" y="204.8">Sheet</text>
<text x="276.9" y="204.8">2</text>
<text x="281.7" y="204.8">of</text>
<text x="286.3" y="204.8">6</text>
</g>
<g font-size="2.3" fill="#00c">
<text x="141" y="21.4">1</text>
<text x="141" y="24">2</text>
<text x="141" y="26.5">3</text>
<text x="141" y="29">4</text>
<text x="141" y="31.6">5</text>
<text x="141" y="34.1">6</text>
<text x="141" y="36.7">7</text>
<text x="141" y="39.2">8</text>
<text x="141" y="41.7">9</text>
<text x="193.1" y="39.2">1</text>
<text x="193.1" y="41.7">2</text>
<text x="141" y="44.3">10</text>
<text x="141" y="46.8">11</text>
<text x="193.1" y="44.3">3</text>
<text x="193.1" y="46.8">4</text>
<text x="141" y="49.4">12</text>
<text x="141" y="51.9">13</text>
<text x="193.1" y="49.4">5</text>
<text x="193.1" y="51.9">6</text>
<text x="31.8" y="57">VCC</text>
<text x="40" y="57">CLK</text>
<text x="141" y="54.4">14</text>
<text x="141" y="57">15</text>
<text x="141" y="59.5">16</text>
<text x="193.1" y="54.4">7</text>
<text x="193.1" y="57">8</text>
<text x="193.1" y="59.5">9</text>
<text x="31.8" y="62.1">NC</text>
<text x="39.4" y="62.1">GND</text>
<text x="141" y="62.1">17</text>
<text x="141" y="64.6">18</text>
<text x="191.8" y="62.1">10</text>
<text x="191.8" y="64.6">11</text>
<text x="141" y="67.1">19</text>
<text x="141" y="69.7">20</text>
<text x="191.8" y="67.1">12</text>
<text x="191.8" y="69.7">13</text>
<text x="141" y="72.2">21</text>
<text x="141" y="74.8">22</text>
<text x="141" y="77.3">23</text>
<text x="191.8" y="72.2">14</text>
<text x="191.8" y="74.8">15</text>
<text x="191.8" y="77.3">16</text>
<text x="141" y="79.8">24</text>
<text x="191.8" y="79.8">17</text>
<text x="191.8" y="82.4">18</text>
<text x="141" y="84.9">SH1</text>
<text x="141" y="87.5">SH2</text>
<text x="189.9" y="87.5">SH1</text>
<text x="189.9" y="90">SH2</text>
<text x="77.5" y="125.6">VIN</text>
<text x="83.9" y="125.6">VOUT</text>
<text x="77.5" y="130.6">EN</text>
<text x="77.5" y="135.7">GND</text>
<text x="87.2" y="135.7">BP</text>
<text x="214.7" y="138.3">VCCA</text>
<text x="214.7" y="143.3">A2</text>
<text x="214.7" y="140.8">A1</text>
<text x="226.1" y="138.3">VCCB</text>
<text x="229.7" y="143.3">B2</text>
<text x="229.7" y="140.8">B1</text>
<text x="214.7" y="145.9">OE</text>
<text x="227.4" y="145.9">GND</text>
<text x="82.6" y="171.3">VIN</text>
<text x="88.9" y="171.3">VOUT</text>
<text x="82.6" y="176.4">EN</text>
<text x="82.6" y="181.4">GND</text>
<text x="92.2" y="181.4">BP</text>
</g>
<g font-size="2.3" fill="#00f">
<text x="215.9" y="24.8">与核心板连接</text>
<text x="114.3" y="80.6">0R</text>
</g>
<g font-size="2.3" fill="#f00">
<text x="235" y="41.7">MIPI_DL1_N</text>
<text x="249.7" y="41.7">[2]</text>
<text x="235.2" y="44.3">MIPI_DL1_P [2]</text>
<text x="77.5" y="49.4">[2] MIPI_DL1_P</text>
<text x="236.3" y="49.4">MIPI_CL_N</text>
<text x="236.5" y="51.9">MIPI_CL_P [2]</text>
<text x="249.7" y="49.4">[2]</text>
<text x="77.5" y="54.4">[2] MIPI_DL1_N</text>
<text x="77.5" y="59.5">[2] MIPI_CL_P</text>
<text x="234.7" y="59.5">MIPI_DL0_P [2]</text>
<text x="235" y="57">MIPI_DL0_N</text>
<text x="249.7" y="57">[2]</text>
<text x="77.5" y="64.6">[2] MIPI_CL_N</text>
<text x="233.2" y="64.3">I2C1_SCL</text>
<text x="245.4" y="64.3">[2,3]</text>
<text x="78" y="69.7">[2] MIPI_DL0_P</text>
<text x="233.2" y="66.9">I2C1_SDA</text>
<text x="233.2" y="69.4">LCD_TE</text>
<text x="245.7" y="66.9">[2,3]</text>
<text x="77.5" y="74.8">[2] MIPI_DL0_N</text>
<text x="238.3" y="77">LCD_BL [3]</text>
<text x="238.3" y="79.6">TP_INT [3]</text>
<text x="238.3" y="82.1">TP_RST [3]</text>
<text x="251" y="140.5">I2C1_SCL</text>
<text x="253" y="143.3">I2C1_SDA</text>
<text x="263.2" y="140.5">[2,3]</text>
<text x="265.5" y="143.3">[2,3]</text>
</g>
</svg>
